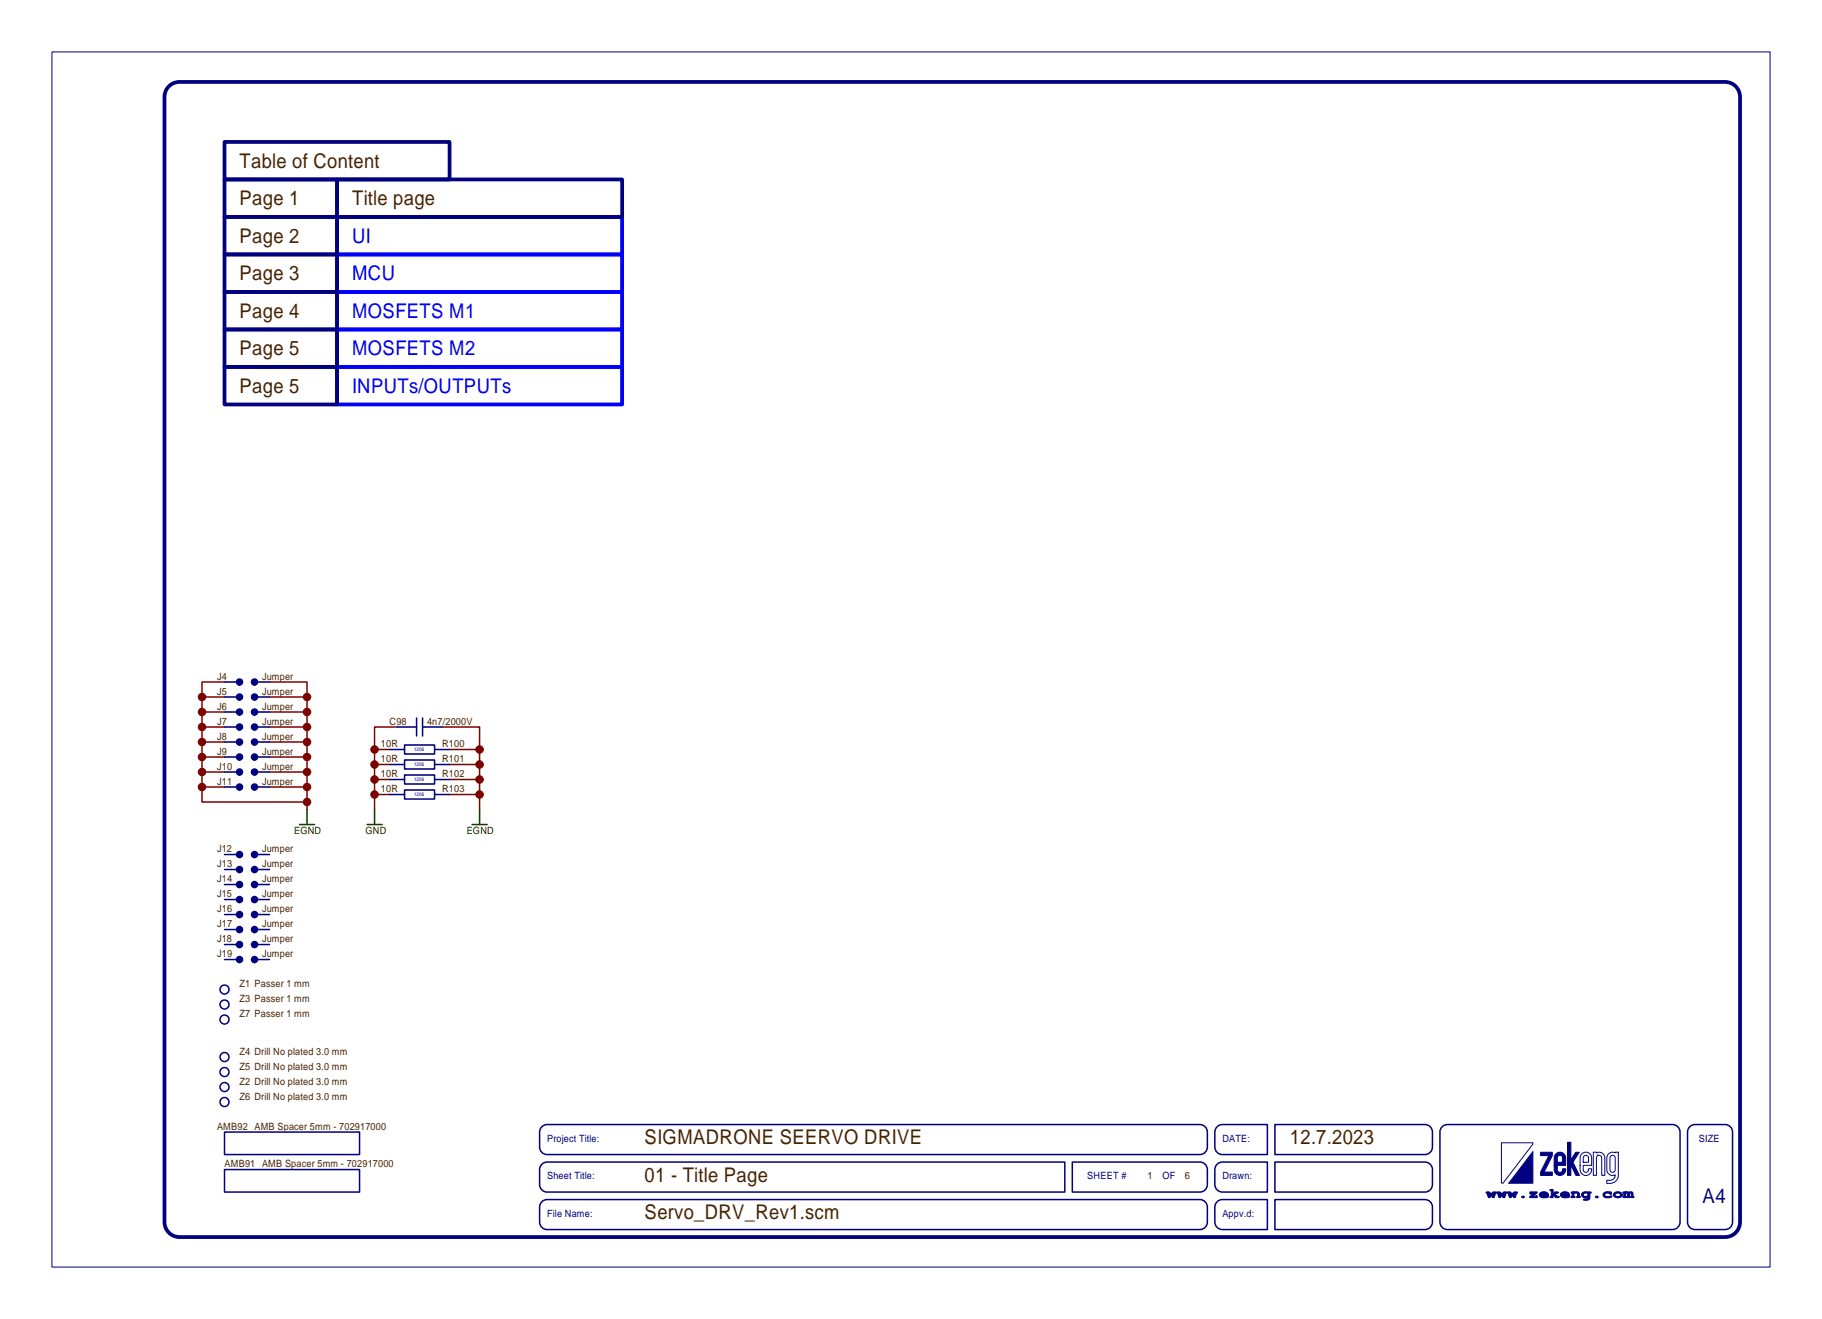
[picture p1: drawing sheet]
<svg xmlns="http://www.w3.org/2000/svg" width="308mm" height="223mm" viewBox="0 0 308 223" stroke-linecap="round" stroke-linejoin="round" font-family="sans-serif">
<path d="M57.1 36.7h48.2v6.4h-48.2zM57.1 43.1h48.2v6.3h-48.2zM57.1 49.4h48.2v6.4h-48.2zM57.1 55.8h48.2v6.3h-48.2zM57.1 62.1h48.2v6.4h-48.2z" fill="none" stroke="#00f" stroke-width=".63"/>
<g fill="none" stroke="#800000" stroke-width=".25">
<path d="M34.2 118v15.3M34.2 118h3.8M38 115.5h-3.8v2.5M45.6 115.5h6.4v2.5M45.6 118h6.4M52 118v19.1M34.2 133.3v2.5h17.8M34.2 133.3h3.8M34.2 130.7h3.8M34.2 128.2h3.8M34.2 125.6h3.8M34.2 123.1h3.8"/>
<path d="M34.2 120.6h3.8M45.6 133.3h6.4M45.6 130.7h6.4M45.6 128.2h6.4M45.6 125.6h6.4M45.6 123.1h6.4M45.6 120.6h6.4M63.4 132v2.5h2.5M63.4 132h2.5M63.4 126.9v5.1M63.4 134.5v2.6M63.4 129.4h2.5"/>
<path d="M63.4 126.9h2.5M67.2 123.1h-3.8v3.8M74.8 123.1h6.4v3.8M76.1 134.5h5.1M76.1 132h5.1M76.1 129.4h5.1M76.1 126.9h5.1M81.2 129.4v5.1M81.2 126.9v2.5M81.2 134.5v2.6"/>
</g>
<path d="M28.8 14.4l1-.5h.6h261.6a2.54 2.54 0 0 1 2.5 2.5v190.5a2.54 2.54 0 0 1-2.5 2.6h-261.6a2.54 2.54 0 0 1-2.6-2.6v-190.5a2.54 2.54 0 0 1 1-2zM38 30.4h19.1v6.3h-19.1zM38 24h38.1v6.4h-38.1zM38 36.7h19.1v6.4h-19.1zM57.1 30.4h48.2v6.3h-48.2zM38 49.4h19.1v6.4h-19.1zM38 43.1h19.1v6.3h-19.1zM38 55.8h19.1v6.3h-19.1zM38 62.1h19.1v6.4h-19.1z" fill="none" stroke="#000080" stroke-width=".63"/>
<path d="M8.8 8.8h290.8v205.7h-290.8zM254.1 193.5h5.4v.2l-5.1 6.6h-.3zM267.8 195.4a.97 .97 0 0 1 1-.2 .97 .97 0 0 1 .6 .9v1.2h-1.4v.7a.46 .46 0 0 0 .5 .5 .46 .46 0 0 0 .4-.6h.5a.98 .98 0 0 1-.9 1.1 .98 .98 0 0 1-1-1v-1.9zM268.2 195.7a.45 .45 0 0 1 .7 .4v.7h-.9v-.7zM269.7 195.1h.5v.1a.97 .97 0 0 1 1.5 .9v2.9h-.6v-2.9a.45 .45 0 0 0-.4-.5 .45 .45 0 0 0-.5 .5v2.9h-.5zM270.4 195.5h.1M272.3 195.4a.97 .97 0 0 1 1.1-.2v-.1h.5v3.9a1.51 1.51 0 0 1-1.9 1.4v-.6a1.05 1.05 0 0 0 1.4-.8v-.1a.97 .97 0 0 1-1.4-.9v-1.9zM272.7 195.7a.45 .45 0 0 1 .7 .4v1.9a.48 .48 0 0 1-.6 .5 .48 .48 0 0 1-.3-.7v-1.7z" fill="none" stroke="#000080" stroke-width=".17"/>
<g fill="#000080" stroke="#000080" stroke-width=".17">
<path d="M259.5 195v5.3h-4.1z"/>
<path d="M251.5 201.9l.6-.1 .1 .2h-.2l.1 .3 .2-.2 .2-.1 .2 .4 .1-.4-.1-.1h.6l-.4 .8-.2 .1-.3-.4-.2 .3-.2 .1z" fill-rule="evenodd"/>
<path d="M253.3 201.9l.6-.1 .1 .2h-.2l.1 .3 .2-.2 .2-.1 .2 .4 .1-.4-.2-.1 .6-.1 .1 .2-.2 .3a.36 .36 0 0 1-.1 .3 .36 .36 0 0 1-.4 .1l-.2-.3a.3 .3 0 0 1-.2 .3 .3 .3 0 0 1-.3-.1z" fill-rule="evenodd"/>
<path d="M255.1 201.9l.6-.1v.2h-.1l.1 .3 .1-.2 .3-.1 .2 .4 .1-.4-.2-.1h.7l-.4 .8-.3 .1-.2-.4a.3 .3 0 0 1-.2 .3 .3 .3 0 0 1-.4-.2z" fill-rule="evenodd"/>
<path d="M259 201.8h1.2l-.1 .2-.7 .6 .7-.2 .1 .4-1.3-.1 .1-.1 .7-.6h-.4l-.3 .2z" fill-rule="evenodd"/>
<path d="M260.6 202a.85 .85 0 0 1 1.5 .4h-1.2l.3 .2 .8-.1 .1 .2a1.11 1.11 0 0 1-1.5-.4zM261 202.1l-.1 .1h.9l-.4-.2z" fill-rule="evenodd"/>
<path d="M262.4 201.4h.5v.7l.3-.3 .6 .1-.1 .1-.5 .2 .7 .4v.1l-.6 .1v-.2l-.4-.2v.4l-.5-.1 .2-.2v-.9h-.2z" fill-rule="evenodd"/>
<path d="M264.2 202a.85 .85 0 0 1 1.5 .4h-1.2l.3 .2 .8-.1 .1 .2a1.11 1.11 0 0 1-1.6-.4zM264.5 202.1v.1h.8l-.3-.2z" fill-rule="evenodd"/>
<path d="M266 201.8h.7a.49 .49 0 0 1 .6 .4v.3l.2 .1a.37 .37 0 0 1-.6 0l.1-.1v-.3a.33 .33 0 0 0-.3-.2 .33 .33 0 0 0-.3 .2v.3l.2 .2h-.7l.2-.2v-.4z" fill-rule="evenodd"/>
<path d="M267.9 202l.4-.2 1 .1-.2 .2v.7a.66 .66 0 0 1-1.1 .3l.7-.1 .1-.3a.69 .69 0 0 1-.7 .1 .69 .69 0 0 1-.4-.7zM268.1 202.1a.35 .35 0 0 0 .3 .5 .35 .35 0 0 0 .3-.5l-.2-.1z" fill-rule="evenodd"/>
<path d="M271.4 202l.4-.2h.5a.34 .34 0 0 1 .4 0 .34 .34 0 0 1 .1 .4h-.2a.49 .49 0 0 0-.5-.2 .49 .49 0 0 0-.4 .4l.3 .2 .9-.1a.95 .95 0 0 1-1.6-.2z" fill-rule="evenodd"/>
<path d="M273.3 202a.81 .81 0 0 1 1.3 .4 .84 .84 0 0 1-.8 .4 .84 .84 0 0 1-.7-.6zM273.4 202.2a.44 .44 0 0 0 .5 .4 .44 .44 0 0 0 .4-.4 .59 .59 0 0 0-.9 0z" fill-rule="evenodd"/>
<path d="M274.7 201.9l1.1-.1a.42 .42 0 0 1 .6 .3v.4l.2 .1-.1 .2h-.4v-.8l-.3 .1v.4l.2 .2-.5 .1-.1-.8-.2 .1v.4l.1 .1a.36 .36 0 0 1-.6 0h.2v-.5z" fill-rule="evenodd"/>
<path d="M265.3 193.4h.6v3l.8-1.3h.6l-1 1.7 1.1 2.2h-.6l-.9-1.7v1.7h-.6z" fill-rule="evenodd"/>
<path d="M263.4 195.4a.97 .97 0 0 1 1-.2 .97 .97 0 0 1 .6 .9v1.2h-1.4v.7a.46 .46 0 0 0 .5 .5 .46 .46 0 0 0 .4-.6h.5a.98 .98 0 0 1-.9 1.1 .98 .98 0 0 1-1-1v-1.9zM263.8 195.7l-.2 .4v.7h.9v-.7a.45 .45 0 0 0-.7-.4z" fill-rule="evenodd"/>
<path d="M260.8 195.1h2v.6l-1.4 2.7h1.4v.6h-2v-.6l1.4-2.7h-1.4z" fill-rule="evenodd"/>
<circle cx="257.8" cy="202.7" r=".19"/>
<circle cx="270.3" cy="202.7" r=".19"/>
</g>
<g fill="#800000" stroke="#800000" stroke-width=".17">
<circle cx="34.2" cy="118" r=".64"/>
<circle cx="34.2" cy="120.6" r=".64"/>
<circle cx="34.2" cy="123.1" r=".64"/>
<circle cx="34.2" cy="125.6" r=".64"/>
<circle cx="34.2" cy="128.2" r=".64"/>
<circle cx="34.2" cy="130.7" r=".64"/>
<circle cx="63.4" cy="134.5" r=".64"/>
<circle cx="81.2" cy="126.9" r=".64"/>
<circle cx="81.2" cy="129.4" r=".64"/>
<circle cx="81.2" cy="132" r=".64"/>
<circle cx="81.2" cy="134.5" r=".64"/>
<circle cx="63.4" cy="126.9" r=".64"/>
<circle cx="34.2" cy="133.3" r=".64"/>
<circle cx="63.4" cy="129.4" r=".64"/>
<circle cx="52" cy="128.2" r=".64"/>
<circle cx="52" cy="125.6" r=".64"/>
<circle cx="52" cy="123.1" r=".64"/>
<circle cx="52" cy="120.6" r=".64"/>
<circle cx="52" cy="118" r=".64"/>
<circle cx="52" cy="135.8" r=".64"/>
<circle cx="52" cy="130.7" r=".64"/>
<circle cx="52" cy="133.3" r=".64"/>
<circle cx="63.4" cy="132" r=".64"/>
</g>
<g fill="none" stroke="#000080" stroke-width=".25">
<path d="M38 115.5h2.5M38 118h2.5M43.1 115.5h2.5M43.1 118h2.5M38 133.3h2.5M38 120.6h2.5M38 123.1h2.5M38 125.6h2.5M38 128.2h2.5M38 130.7h2.5M43.1 133.3h2.5M43.1 120.6h2.5"/>
<path d="M43.1 123.1h2.5M43.1 125.6h2.5M43.1 128.2h2.5M43.1 130.7h2.5M65.9 132h2.6v-.8h5.1v.8h2.5M65.9 129.4h2.6v-.7h5.1v.7h2.5M65.9 126.9h2.6v-.8h5.1v.8h2.5M65.9 134.5h2.6v-.7h5.1v.7h2.5M67.2 123.1h3.3M68.5 132v.7h5.1v-.7M68.5 129.4v.8h5.1v-.8M68.5 126.9v.8h5.1v-.8"/>
<path d="M68.5 134.5v.8h5.1v-.8M70.5 121.6v3M71.5 123.1h3.3M71.5 121.6v3M38 144.7h2.5M38 147.2h2.5M38 149.8h2.5M38 152.3h2.5M38 154.8h2.5M38 157.4h2.5M38 159.9h2.5M43.1 144.7h2.5"/>
<path d="M43.1 147.2h2.5M43.1 149.8h2.5M43.1 152.3h2.5M43.1 154.8h2.5M43.1 157.4h2.5M43.1 159.9h2.5M38 162.5h2.5M43.1 162.5h2.5M38 191.7h22.9v3.8h-22.9zM38 198h22.9v3.8h-22.9zM91.6 190.9l.6-.4 .4-.1h110.5a1.27 1.27 0 0 1 1.3 1.3v2.5a1.27 1.27 0 0 1-1.3 1.3h-110.5a1.27 1.27 0 0 1-1.3-1.3v-2.5zM91.6 197.3l.6-.5h.4h87.6v5h-87.6a1.27 1.27 0 0 1-1.3-1.2v-2.6z"/>
<path d="M181.5 196.8h21.6a1.27 1.27 0 0 1 1.3 1.2v2.6a1.27 1.27 0 0 1-1.3 1.2h-21.6zM205.9 190.9l.6-.4 .4-.1h7.6v5.1h-7.6a1.27 1.27 0 0 1-1.3-1.3v-2.5zM205.9 197.3l.6-.5h.4h7.6v5h-7.6a1.27 1.27 0 0 1-1.3-1.2v-2.6zM215.8 190.4h25.4a1.27 1.27 0 0 1 1.3 1.3v2.5a1.27 1.27 0 0 1-1.3 1.3h-25.4zM215.8 196.8h25.4a1.27 1.27 0 0 1 1.3 1.2v2.6a1.27 1.27 0 0 1-1.3 1.2h-25.4zM244 190.9l.6-.4 .4-.1h38.1a1.27 1.27 0 0 1 1.3 1.3v15.2a1.27 1.27 0 0 1-1.3 1.3h-38.1a1.27 1.27 0 0 1-1.3-1.3v-15.2zM285.9 190.9l.6-.4 .4-.1h5.1a1.27 1.27 0 0 1 1.3 1.3v15.2a1.27 1.27 0 0 1-1.3 1.3h-5.1a1.27 1.27 0 0 1-1.2-1.3v-15.2zM91.6 203.6l.6-.4 .4-.1h110.5a1.27 1.27 0 0 1 1.3 1.3v2.5a1.27 1.27 0 0 1-1.3 1.3h-110.5a1.27 1.27 0 0 1-1.3-1.3v-2.5zM205.9 203.6l.6-.4 .4-.1h7.6v5.1h-7.6a1.27 1.27 0 0 1-1.3-1.3v-2.5zM215.8 203.1h25.4a1.27 1.27 0 0 1 1.3 1.3v2.5a1.27 1.27 0 0 1-1.3 1.3h-25.4z"/>
<circle cx="38" cy="179" r=".76"/>
<circle cx="38" cy="170.1" r=".76"/>
<circle cx="38" cy="167.5" r=".76"/>
<circle cx="38" cy="172.6" r=".76"/>
<circle cx="38" cy="181.5" r=".76"/>
<circle cx="38" cy="186.6" r=".76"/>
<circle cx="38" cy="184.1" r=".76"/>
</g>
<path d="M50.7 139.6h2.5M52 137.1v2.5M62.1 139.6h2.6M63.4 137.1v2.5M79.9 139.6h2.6M81.2 137.1v2.5" fill="none" stroke="#004700" stroke-width=".25"/>
<g fill="#000080" stroke="#000080" stroke-width=".25">
<circle cx="40.5" cy="144.7" r=".51"/>
<circle cx="43.1" cy="144.7" r=".51"/>
<circle cx="40.5" cy="147.2" r=".51"/>
<circle cx="43.1" cy="147.2" r=".51"/>
<circle cx="40.5" cy="149.8" r=".51"/>
<circle cx="43.1" cy="149.8" r=".51"/>
<circle cx="40.5" cy="152.3" r=".51"/>
<circle cx="43.1" cy="152.3" r=".51"/>
<circle cx="40.5" cy="154.8" r=".51"/>
<circle cx="43.1" cy="154.8" r=".51"/>
<circle cx="40.5" cy="157.4" r=".51"/>
<circle cx="43.1" cy="157.4" r=".51"/>
<circle cx="40.5" cy="159.9" r=".51"/>
<circle cx="43.1" cy="159.9" r=".51"/>
<circle cx="40.5" cy="162.5" r=".51"/>
<circle cx="43.1" cy="162.5" r=".51"/>
<circle cx="40.5" cy="115.5" r=".51"/>
<circle cx="43.1" cy="115.5" r=".51"/>
<circle cx="40.5" cy="133.3" r=".51"/>
<circle cx="43.1" cy="133.3" r=".51"/>
<circle cx="40.5" cy="118" r=".51"/>
<circle cx="43.1" cy="118" r=".51"/>
<circle cx="40.5" cy="120.6" r=".51"/>
<circle cx="43.1" cy="120.6" r=".51"/>
<circle cx="40.5" cy="123.1" r=".51"/>
<circle cx="43.1" cy="123.1" r=".51"/>
<circle cx="40.5" cy="125.6" r=".51"/>
<circle cx="43.1" cy="125.6" r=".51"/>
<circle cx="40.5" cy="128.2" r=".51"/>
<circle cx="43.1" cy="128.2" r=".51"/>
<circle cx="40.5" cy="130.7" r=".51"/>
<circle cx="43.1" cy="130.7" r=".51"/>
</g>
<g font-size="3.4" fill="#472400">
<text x="40.5" y="28.4">Table of Content</text>
<text x="40.5" y="34.7">Page 1</text>
<text x="59.6" y="34.7">Title page</text>
<text x="40.5" y="41.1">Page 2</text>
<text x="40.5" y="47.4">Page 3</text>
<text x="40.5" y="53.8">Page 4</text>
<text x="40.5" y="60.1">Page 5</text>
<text x="40.5" y="66.5">Page 5</text>
<text x="109.1" y="193.7">SIGMADRONE SEERVO DRIVE</text>
<text x="218.3" y="193.7">12.7.2023</text>
<text x="109.1" y="200.1">01 - Title Page</text>
<text x="109.1" y="206.4">Servo_DRV_Rev1.scm</text>
</g>
<g font-size="3.4" fill="#00f">
<text x="59.6" y="41.1">UI</text>
<text x="59.6" y="47.4">MCU</text>
<text x="59.6" y="53.8">MOSFETS M1</text>
<text x="59.6" y="60.1">MOSFETS M2</text>
<text x="59.6" y="66.5">INPUTs/OUTPUTs</text>
</g>
<text font-size="3.4" fill="#000080" x="288.2" y="203.6">A4</text>
<g font-size="1.7" fill="#472400">
<text x="36.7" y="115.1">J4</text>
<text x="36.7" y="117.6">J5</text>
<text x="44.4" y="115.1">Jumper</text>
<text x="44.4" y="117.6">Jumper</text>
<text x="36.7" y="120.2">J6</text>
<text x="36.7" y="122.7">J7</text>
<text x="36.7" y="125.3">J8</text>
<text x="44.4" y="120.2">Jumper</text>
<text x="44.4" y="122.7">Jumper</text>
<text x="44.4" y="125.3">Jumper</text>
<text x="65.9" y="122.7">C98</text>
<text x="72.3" y="122.7">4n7/2000V</text>
<text x="36.7" y="127.8">J9</text>
<text x="36.7" y="130.3">J10</text>
<text x="44.4" y="127.8">Jumper</text>
<text x="44.4" y="130.3">Jumper</text>
<text x="64.5" y="131.6">10R</text>
<text x="64.5" y="129.1">10R</text>
<text x="64.5" y="126.5">10R</text>
<text x="74.8" y="131.6">R102</text>
<text x="74.8" y="129.1">R101</text>
<text x="74.8" y="126.5">R100</text>
<text x="36.7" y="132.9">J11</text>
<text x="44.4" y="132.9">Jumper</text>
<text x="64.5" y="134.1">10R</text>
<text x="74.8" y="134.1">R103</text>
<text x="36.7" y="144.3">J12</text>
<text x="36.7" y="146.8">J13</text>
<text x="36.7" y="149.4">J14</text>
<text x="44.4" y="144.3">Jumper</text>
<text x="44.4" y="146.8">Jumper</text>
<text x="44.4" y="149.4">Jumper</text>
<text x="36.7" y="151.9">J15</text>
<text x="36.7" y="154.5">J16</text>
<text x="44.4" y="151.9">Jumper</text>
<text x="44.4" y="154.5">Jumper</text>
<text x="36.7" y="157">J17</text>
<text x="36.7" y="159.5">J18</text>
<text x="44.4" y="157">Jumper</text>
<text x="44.4" y="159.5">Jumper</text>
<text x="36.7" y="162.1">J19</text>
<text x="40.5" y="167.2">Z1 Passer 1 mm</text>
<text x="44.4" y="162.1">Jumper</text>
<text x="40.5" y="169.7">Z3 Passer 1 mm</text>
<text x="40.5" y="172.2">Z7 Passer 1 mm</text>
<text x="40.5" y="178.6">Z4 Drill No plated 3.0 mm</text>
<text x="40.5" y="181.1">Z5 Drill No plated 3.0 mm</text>
<text x="40.5" y="183.7">Z2 Drill No plated 3.0 mm</text>
<text x="36.7" y="191.3">AMB92 AMB Spacer 5mm - 702917000</text>
<text x="40.5" y="186.2">Z6 Drill No plated 3.0 mm</text>
<text x="38" y="197.6">AMB91 AMB Spacer 5mm - 702917000</text>
<text x="194.2" y="199.7">1</text>
<text x="200.6" y="199.7">6</text>
</g>
<g font-size="1.7" fill="#004700">
<text x="49.8" y="141.3">EGND</text>
<text x="61.9" y="141.3">GND</text>
<text x="79" y="141.3">EGND</text>
</g>
<g font-size="1.7" fill="#000080">
<text x="92.6" y="193.3">Project Title:</text>
<text x="206.9" y="193.3">DATE:</text>
<text x="287.6" y="193.3">SIZE</text>
<text x="92.6" y="199.7">Sheet Title:</text>
<text x="184.1" y="199.7">SHEET #</text>
<text x="196.8" y="199.7">OF</text>
<text x="206.9" y="199.7">Drawn:</text>
<text x="92.6" y="206">File Name:</text>
<text x="206.9" y="206">Appv.d:</text>
</g>
<g font-size=".8" fill="#000080">
<text x="70.1" y="129.6">1206</text>
<text x="70.1" y="127.1">1206</text>
<text x="70.1" y="132.2">1206</text>
<text x="70.1" y="134.7">1206</text>
</g>
</svg>
